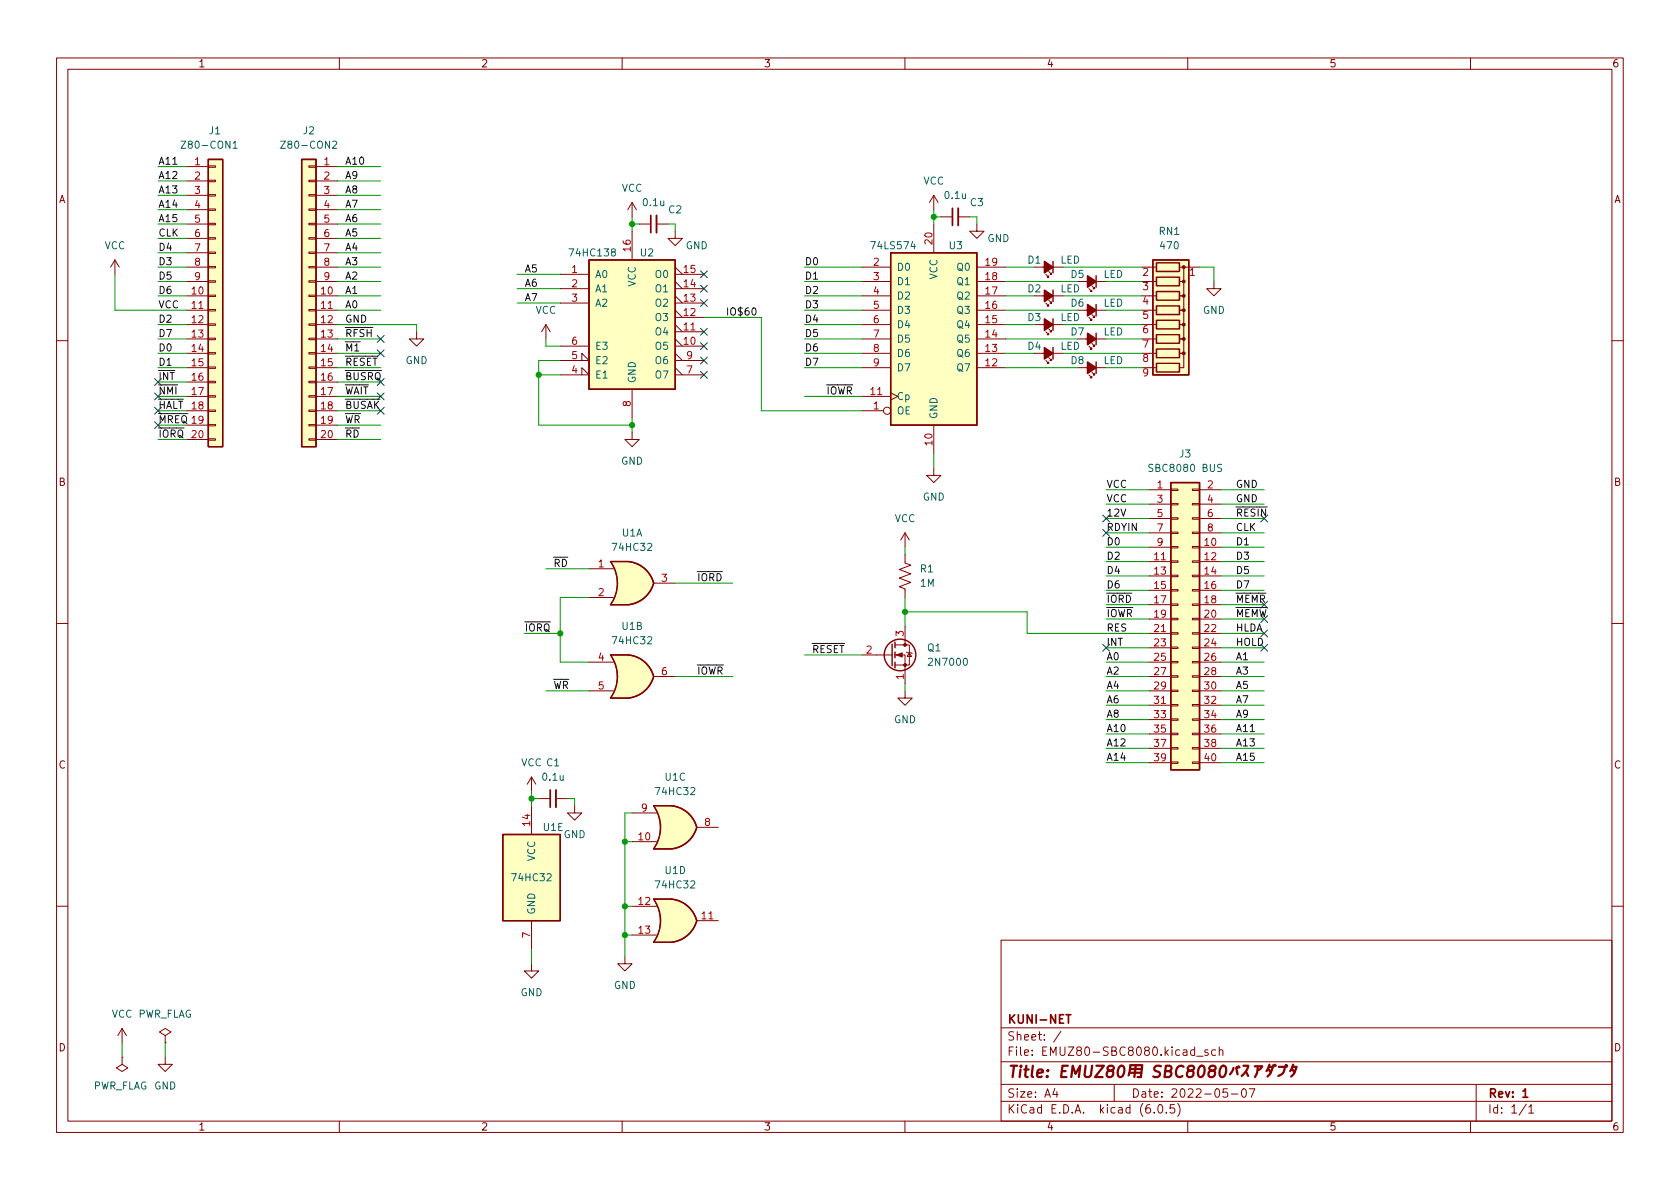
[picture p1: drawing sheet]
<svg xmlns="http://www.w3.org/2000/svg" width="297mm" height="210mm" viewBox="0 0 297 210" stroke-linecap="round" stroke-linejoin="round" font-family="sans-serif">
<g fill="none" stroke="#840000" stroke-width=".18">
<path d="M10 10.2h277v190.1h-277zM12 12.2h273v186.1h-273zM60 10.2v2M110 10.2v2M160 10.2v2M210 10.2v2M260 10.2v2M33 39.6h3.8M33 29.5h3.8M33 32h3.8M33 34.5h3.8M33 37.1h3.8"/>
<path d="M36.8 39.5h1.3v.2h-1.3zM36.8 37h1.3v.2h-1.3zM36.8 34.4h1.3v.3h-1.3zM36.8 31.9h1.3v.2h-1.3zM36.8 29.3h1.3v.3h-1.3zM54.6 39.5h1.3v.2h-1.3zM54.6 37h1.3v.2h-1.3zM54.6 34.4h1.3v.3h-1.3zM54.6 31.9h1.3v.2h-1.3zM54.6 29.3h1.3v.3h-1.3zM55.9 39.6h3.8M55.9 29.5h3.8"/>
<path d="M55.9 32h3.8M55.9 34.5h3.8M55.9 37.1h3.8M111.8 35.8l-.8 1.3M111.8 35.8v2.5M111.8 35.8l.7 1.3M113 39.6h2.1M116.1 39.6h2M165.1 34.5v2.6M165.1 39.6v5.1M165.1 34.5l-.8 1.3M165.1 34.5l.8 1.3"/>
<path d="M166.4 38.3h2M169.4 38.3h2M172.7 39.6v1.3h1.3l-1.3 1.3-1.3-1.3h1.3M20.3 46l-.7 1.2M20.3 46v2.5M20.3 46l.8 1.2M33 54.9h3.8M33 59.9h3.8M33 57.4h3.8M33 52.3h3.8M33 49.8h3.8M33 47.2h3.8"/>
<path d="M33 42.2h3.8M33 44.7h3.8M36.8 59.8h1.3v.3h-1.3zM36.8 57.3h1.3v.2h-1.3zM36.8 54.7h1.3v.3h-1.3zM36.8 52.2h1.3v.2h-1.3zM36.8 49.7h1.3v.2h-1.3zM36.8 47.1h1.3v.3h-1.3zM36.8 44.6h1.3v.2h-1.3zM36.8 42h1.3v.3h-1.3zM54.6 59.8h1.3v.3h-1.3zM54.6 57.3h1.3v.2h-1.3z"/>
<path d="M54.6 54.7h1.3v.3h-1.3zM54.6 52.2h1.3v.2h-1.3zM54.6 49.7h1.3v.2h-1.3zM54.6 47.1h1.3v.3h-1.3zM54.6 44.6h1.3v.2h-1.3zM54.6 42h1.3v.3h-1.3zM55.9 54.9h3.8M55.9 59.9h3.8M55.9 57.4h3.8M55.9 52.3h3.8M55.9 49.8h3.8M55.9 47.2h3.8"/>
<path d="M55.9 42.2h3.8M55.9 44.7h3.8M73.7 58.7v1.2h1.2l-1.2 1.3-1.3-1.3h1.3M96.5 57.4l-.7 1.3M96.5 57.4v2.5M96.5 57.4l.8 1.3M99.1 48.5h5M99.1 53.6h5M99.1 51h5M111.8 40.9v5.1M119.4 40.9v1.3h1.2l-1.2 1.2-1.3-1.2h1.3M119.4 48.5h5.1"/>
<path d="M119.4 59.9l1.2 1.3M119.4 58.7h5.1M119.4 57.4l1.2 1.3M119.4 56.1h5.1M119.4 54.9l1.2 1.2M119.4 53.6h5.1M119.4 52.3l1.2 1.3M119.4 51h5.1M119.4 49.8l1.2 1.2M119.4 47.2l1.2 1.3M152.4 54.9h5.1M152.4 59.9h5.1"/>
<path d="M152.4 57.4h5.1M152.4 52.3h5.1M152.4 49.8h5.1M152.4 47.2h5.1M172.7 54.9h5.1M172.7 59.9h5.1M172.7 57.4h5.1M172.7 52.3h5.1M172.7 49.8h5.1M172.7 47.2h5.1M182.9 57.4h5.1M182.9 52.3h5.1"/>
<path d="M182.9 47.2h5.1M184.9 48.5l.5 .5h-.2h.2v-.2M184.9 53.6l.5 .5h-.2h.2v-.3M184.9 58.7l.5 .5h-.2h.2v-.3M185.4 48l.5 .5h-.2h.2v-.2M185.4 53.1l.5 .5h-.2h.2v-.3M185.4 58.2l.5 .5h-.2h.2v-.3M190.5 54.9h5.1M190.5 59.9h5.1M190.5 49.8h5.1M192.5 56.1l.5 .5h-.2h.2v-.2M192.5 51l.5 .6h-.2h.2v-.3"/>
<path d="M193 55.6l.5 .5h-.2h.2v-.2M193 50.5l.5 .5h-.2h.2v-.2M203.2 54.9h1.3M203.2 59.9h1.3M203.2 57.4h1.3M203.2 52.3h1.3M203.2 49.8h1.3M203.2 47.2h1.3M208.5 47.2h.8v2.6h-.8h.8v2.5h-.8h.8v2.6h-.8h.8v2.5h-.8h.8v2.5h-.8h.8v2.6h-.8h.8v2.5h-.8M209.5 47.2h2.6M214.6 49.8v1.2h1.3l-1.3 1.3-1.2-1.3h1.2M10 60.2h2"/>
<path d="M33 65h3.8M33 72.6h3.8M33 70.1h3.8M33 62.5h3.8M33 67.6h3.8M33 75.2h3.8M33 77.7h3.8M36.8 77.6h1.3v.2h-1.3zM36.8 75.1h1.3v.2h-1.3zM36.8 72.5h1.3v.3h-1.3zM36.8 70h1.3v.2h-1.3zM36.8 67.4h1.3v.3h-1.3z"/>
<path d="M36.8 64.9h1.3v.2h-1.3zM36.8 62.4h1.3v.2h-1.3zM54.6 77.6h1.3v.2h-1.3zM54.6 75.1h1.3v.2h-1.3zM54.6 72.5h1.3v.3h-1.3zM54.6 70h1.3v.2h-1.3zM54.6 67.4h1.3v.3h-1.3zM54.6 64.9h1.3v.2h-1.3zM54.6 62.4h1.3v.2h-1.3zM55.9 65h3.8M55.9 72.6h3.8M55.9 70.1h3.8"/>
<path d="M55.9 62.5h3.8M55.9 67.6h3.8M55.9 75.2h3.8M55.9 77.7h3.8M99.1 66.3h5l-1.2-1.3v1.3M99.1 63.7h5l-1.2-1.2v1.2M99.1 61.2h5M111.8 76.4v1.3h1.2l-1.2 1.3-1.3-1.3h1.3M111.8 68.8v5.1M119.4 61.2h5.1M119.4 66.3h5.1M119.4 63.7h5.1"/>
<path d="M119.4 65l1.2 1.3M119.4 62.5l1.2 1.2M152.4 65h5.1M152.4 72.6h3.8M152.4 70.1h5.1M152.4 62.5h5.1M157.5 69.5l1.2 .6-1.2 .6M165.1 75.2v5.1M172.7 65h5.1M172.7 62.5h5.1M182.9 62.5h5.1M184.9 63.7l.5 .6h-.2h.2v-.3"/>
<path d="M185.4 63.2l.5 .5h-.2h.2v-.2M190.5 65h5.1M192.5 66.3l.5 .5h-.2h.2v-.3M192.5 61.2l.5 .5h-.2h.2v-.2M193 65.8l.5 .5h-.2h.2v-.3M193 60.7l.5 .5h-.2h.2v-.2M203.2 65h1.3M203.2 62.5h1.3M285 60.2h2M111.1 99.3h-3.2a6.6 6.6 0 0 1 0 7.6h3.2M160 98v1.6l1 .3-2 .8 2 .8-2 .7 2 .8-2 .8 1 .3v1.6M160 94.2v2.6"/>
<path d="M160 94.2l-.7 1.3M160 94.2l.8 1.3M165.1 82.8v1.3h1.3l-1.3 1.2-1.3-1.2h1.3M203.2 86.6h3.8M203.2 96.8h3.8M203.2 99.3h3.8M203.2 89.1h3.8M203.2 91.7h3.8M203.2 94.2h3.8M207 99.2h1.3v.2h-1.3zM207 96.6h1.3v.3h-1.3zM207 94.1h1.3v.3h-1.3z"/>
<path d="M207 91.6h1.3v.2h-1.3zM207 89h1.3v.3h-1.3zM207 86.5h1.3v.2h-1.3zM210.8 99.2h1.3v.2h-1.3zM210.8 96.6h1.3v.3h-1.3zM210.8 94.1h1.3v.3h-1.3zM210.8 91.6h1.3v.2h-1.3zM210.8 89h1.3v.3h-1.3zM210.8 86.5h1.3v.2h-1.3zM212.1 86.6h3.8M212.1 96.8h3.8M212.1 99.3h3.8"/>
<path d="M212.1 89.1h3.8M212.1 91.7h3.8M212.1 94.2h3.8M10 110.2h2M104.1 117.1h4.4M104.1 100.6h4.4M104.1 105.7h4.4M111.1 115.8h-3.2a6.6 6.6 0 0 1 0 7.6h3.2M115.6 119.6h3.8M115.6 103.1h3.8M152.4 115.8h5.3M158.2 115.8h1.8v5.1"/>
<path d="M158.2 114h2.6v3.6h-2.6M160 110.7v3.3M160.3 115.3l.1 .1h.8l.1 .2M160.8 115.4l.4 .7h-.8zM203.2 101.8h3.8M203.2 104.4h3.8M203.2 106.9h3.8M203.2 109.5h3.8M203.2 112h3.8M203.2 114.5h3.8M203.2 117.1h3.8M203.2 119.6h3.8"/>
<path d="M207 119.5h1.3v.3h-1.3zM207 117h1.3v.2h-1.3zM207 114.4h1.3v.3h-1.3zM207 111.9h1.3v.2h-1.3zM207 109.3h1.3v.3h-1.3zM207 106.8h1.3v.3h-1.3zM207 104.3h1.3v.2h-1.3zM207 101.7h1.3v.3h-1.3zM210.8 119.5h1.3v.3h-1.3zM210.8 117h1.3v.2h-1.3zM210.8 114.4h1.3v.3h-1.3zM210.8 111.9h1.3v.2h-1.3z"/>
<path d="M210.8 109.3h1.3v.3h-1.3zM210.8 106.8h1.3v.3h-1.3zM210.8 104.3h1.3v.2h-1.3zM210.8 101.7h1.3v.3h-1.3zM212.1 101.8h3.8M212.1 104.4h3.8M212.1 106.9h3.8M212.1 109.5h3.8M212.1 112h3.8M212.1 114.5h3.8M212.1 117.1h3.8M212.1 119.6h3.8"/>
<path d="M285 110.2h2M94 137.4l-.8 1.3M94 137.4v2.5M94 137.4l.7 1.3M104.1 122.2h4.4M160 122.2v1.2h1.3l-1.3 1.3-1.3-1.3h1.3M203.2 122.2h3.8M203.2 124.7h3.8M203.2 127.2h3.8M203.2 129.8h3.8M203.2 132.3h3.8M203.2 134.9h3.8"/>
<path d="M207 134.7h1.3v.3h-1.3zM207 132.2h1.3v.3h-1.3zM207 129.7h1.3v.2h-1.3zM207 127.1h1.3v.3h-1.3zM207 124.6h1.3v.2h-1.3zM207 122h1.3v.3h-1.3zM210.8 134.7h1.3v.3h-1.3zM210.8 132.2h1.3v.3h-1.3zM210.8 129.7h1.3v.2h-1.3zM210.8 127.1h1.3v.3h-1.3zM210.8 124.6h1.3v.2h-1.3zM210.8 122h1.3v.3h-1.3z"/>
<path d="M212.1 122.2h3.8M212.1 124.7h3.8M212.1 127.2h3.8M212.1 129.8h3.8M212.1 132.3h3.8M212.1 134.9h3.8M94 142.5v5.1M95.2 141.2h2.1M98.3 141.2h2M101.6 142.5v1.3h1.3l-1.3 1.2-1.3-1.2h1.3M111.8 148.8h4.3M111.8 143.8h4.3"/>
<path d="M118.7 142.5h-3.1a6.6 6.6 0 0 1 0 7.6h3.1M118.7 159h-3.1a6.6 6.6 0 0 1 0 7.6h3.1M123.2 146.3h3.8M10 160.2h2M94 170.4v1.3h1.2l-1.2 1.3-1.3-1.3h1.3M94 162.8v5.1M110.5 169.2v1.2h1.3l-1.3 1.3-1.3-1.3h1.3M111.8 160.3h4.3M111.8 165.3h4.3M123.2 162.8h3.8M177 166.3h108v32h-108zM285 160.2h2"/>
<path d="M21.6 186.9v1.3l1 .6-1 .7-1-.7 1-.6M21.6 186.9h.1M21.6 181.9l-.8 1.2M21.6 181.9v2.5M21.6 181.9l.8 1.2M29.2 183.1l1-.6-1-.6-1 .6 1 .6v1.3M29.2 184.4h.1M29.2 186.9v1.3h1.3l-1.3 1.3-1.3-1.3h1.3M60 198.3v2M110 198.3v2M160 198.3v2M177 194.8h108"/>
<path d="M177 191.8h108M177 187.8h108M177 181.8h108M186.5 192.5l-.4 1h1M186.9 193v1M187.6 182.4l-1.3 1.9M197 191.8v3M204.1 196.7v.1M204.9 195.4l.2-.1a.81 .81 0 0 1 .6 .7 .81 .81 0 0 1-.3 .8h-.2a.81 .81 0 0 1-.6-.6 .81 .81 0 0 1 .3-.8zM206.2 196.7v.1M207.6 195.3h-.7v.7l.2-.1 .5 .1 .1 .2-.1 .5-.2 .1-.5-.1M208.2 195.1a1.72 1.72 0 0 1 0 2.3"/>
<path d="M210 198.3v2M211.2 185.7l-.4-.1-.3 .3v.4l.1 .3h.6M211.2 185.1v1.5M211.6 186.8h1.1M213.6 185.7l-.4-.1-.2 .2 .1 .3 .5 .1v.4h-.6M214.9 185.7l-.4-.1-.3 .3v.4l.2 .3h.5M215.6 185.8l.2-.2 .3 .1 .1 .9M215.6 185.1v1.5M217 192.5h-.7l-.1 .7 .2-.1 .5 .1 .2 .2-.1 .5-.2 .1-.6-.1M217.7 193.5h1.2M219.7 192.6l.2-.1a.81 .81 0 0 1 .5 .7 .81 .81 0 0 1-.3 .8h-.1a.81 .81 0 0 1-.6-.6 .81 .81 0 0 1 .3-.8zM220.9 192.5h1l-.7 1.5"/>
<path d="M260 198.3v2M261 191.8v6.5M269.9 195.3l-1.3 1.9M270.3 195.8l.4-.5v1.5M270.3 196.8h.9"/>
<circle cx="156.8" cy="72.6" r=".63"/>
</g>
<path d="M115.1 38.1v3M168.4 36.8v3.1M97.3 139.7v3M188.5 179.4h.8M188.9 179.4v1.5M269.3 193l.4-.5v1.5M269.3 194h.8" fill="none" stroke="#840000" stroke-width=".3"/>
<g fill="none" stroke="#840000" stroke-width=".4">
<path d="M178.7 188.5h1.2M179.3 188.5l-.3 2M180.4 189.1l-.1 1.4M180.5 188.5l-.1 .1 .1 .1 .1-.1-.1-.1v.2M181.1 189.1h.8M181.5 188.5l-.2 1.7v.2l.4 .1M182.6 188.5l-.2 1.7 .3 .3M183.4 189.8l1-.2-.1-.4-.5-.1-.3 .3-.1 1 .2 .1 .6-.1M185.2 190.3v.1l-.1 .1-.1-.1 .2-.1-.1 .2M185.3 189.2l.1 .1-.1 .1-.1-.1 .1-.1v.2M187.7 189.4h.7M188.8 188.5h-.9l-.3 2h1"/>
<path d="M189.4 190.5l.3-2 .5 1.4 .8-1.4-.2 2M192 188.5l-.2 1.6 .1 .3a.66 .66 0 0 0 1-.3l.2-1.6M193.9 188.5h1.3l-1.6 2h1.3M196.1 189.3l-.2-.2a.44 .44 0 0 1 .3-.6l.6 .1 .1 .3a.66 .66 0 0 1-.8 .4 .65 .65 0 0 0-.3 1.1 .65 .65 0 0 0 .9-.1 .65 .65 0 0 0 0-.9l-.2-.1M197.9 188.7a.46 .46 0 0 1 .5-.2 .46 .46 0 0 1 .4 .3 1.15 1.15 0 0 1-.8 1.7l-.2-.1a1.54 1.54 0 0 1 .1-1.7zM199.5 190.2l.4-1.8h2.1l-.3 2.1h-.6M199.7 189.7h2.1M199.8 189h2.1M200.8 188.4l-.2 2.1M205.3 188.6a.85 .85 0 0 0-1.1 .1 .45 .45 0 0 0 .2 .7l.4 .1a.49 .49 0 0 1 .3 .5 .49 .49 0 0 1-.4 .5l-.8-.1M206 189.4l.9-.1a.46 .46 0 0 0 .2-.4 .46 .46 0 0 0-.3-.4h-.7l-.2 2h.8a.53 .53 0 0 0 .4-.5 .53 .53 0 0 0-.4-.6M209.3 188.7a.88 .88 0 0 0-1.1-.1 .88 .88 0 0 0-.3 1 .69 .69 0 0 0 .3 .8 .69 .69 0 0 0 .9-.1"/>
<path d="M210.3 189.3l-.2-.2-.1-.3a.64 .64 0 0 1 1.1-.1 .44 .44 0 0 1-.4 .6 .66 .66 0 0 0-.7 .3 .66 .66 0 0 0 0 .8 .65 .65 0 0 0 .9-.1 .65 .65 0 0 0 0-.9l-.2-.1M212.1 188.7a.46 .46 0 0 1 .5-.2 .46 .46 0 0 1 .4 .3 1.15 1.15 0 0 1-.8 1.7l-.2-.1a1.54 1.54 0 0 1 .1-1.7zM214.1 189.3l-.2-.2a.44 .44 0 0 1 .3-.6h.4l.3 .2a.44 .44 0 0 1-.4 .6 .66 .66 0 0 0-.7 .3 .66 .66 0 0 0 0 .8 .65 .65 0 0 0 .9-.1 .65 .65 0 0 0 0-.9l-.2-.1M215.9 188.7a.46 .46 0 0 1 .5-.2 .46 .46 0 0 1 .4 .3 1.15 1.15 0 0 1-.8 1.7l-.2-.1a1.54 1.54 0 0 1 .1-1.7zM218.1 188.8l-.2 .5-.4 .7M218.6 188.8l.2 1.2M218.7 188.7l.2 .1M219 188.6l.2 .1M219.9 188.5h.8l-.4 .9-.8 .9M220.3 189.5l.4 .8M221.8 188.6h1.4l-.7 .6M222.4 188.8a2.54 2.54 0 0 1-.5 1.7"/>
<path d="M224.3 189l.4 .6M224.4 188.7h.7l-.2 .3a1.99 1.99 0 0 1-.8 1.4M224.5 188.3l-.6 1.1M225.1 188.4l.2 .2M225.4 188.3l.2 .2M226.1 188.7h1.1a1.49 1.49 0 0 1-1.2 1.6M227.3 188.5l.2-.1 .1 .2-.2 .1zM228.5 189l.4 .6M228.6 188.7h.7l-.2 .3a1.99 1.99 0 0 1-.8 1.4M228.6 188.3l-.5 1.1"/>
</g>
<g fill="none" stroke="#840000" stroke-width=".25">
<path d="M36.8 28.2h2.6v50.8h-2.6zM53.3 28.2h2.6v50.8h-2.6zM104.1 46h15.3v22.8h-15.3zM157.5 44.7h15.2v30.5h-15.2zM186.2 46.2v2.1M186.2 51.3v2M186.2 56.4v2M193.8 48.8v2M193.8 53.8v2.1M193.8 58.9v2.1M203.8 46h6.4v20.3h-6.4zM204.5 46.5h4v1.5h-4z"/>
<path d="M204.5 49h4v1.5h-4zM204.5 51.6h4v1.5h-4zM204.5 54.1h4v1.5h-4zM204.5 56.6h4v1.6h-4zM204.5 59.2h4v1.5h-4zM186.2 61.5v2M193.8 64v2M204.5 61.7h4v1.5h-4zM204.5 64.3h4v1.5h-4zM111.1 99.3h-3.1a6.6 6.6 0 0 1 0 7.6h3.1M111.2 99.3a5.1 5.1 0 0 1 4.4 3.8 5.2 5.2 0 0 1-4.5 3.8M207 85.3h5.1v50.8h-5.1z"/>
<path d="M111.1 115.8h-3.1a6.6 6.6 0 0 1 0 7.6h3.1M111.2 115.8a5.1 5.1 0 0 1 4.4 3.8 5.2 5.2 0 0 1-4.5 3.8M157.7 113.9v3.8M158.2 113.5v1M158.2 115.3v1M158.2 117.1v1M88.9 147.6h10.2v15.2h-10.2zM118.7 142.5h-3.1a6.6 6.6 0 0 1 0 7.6h3.1M118.7 159h-3.1a6.6 6.6 0 0 1 0 7.6h3.1M118.8 142.5a5.1 5.1 0 0 1 4.4 3.8 5.2 5.2 0 0 1-4.4 3.8M118.8 159a5.1 5.1 0 0 1 4.4 3.8 5.2 5.2 0 0 1-4.4 3.8"/>
<circle cx="159.1" cy="115.8" r="2.79"/>
</g>
<g fill="#840000" stroke="#840000" stroke-width=".25">
<path d="M192.3 53.8l1.5 1.1-1.5 1z"/>
<path d="M192.3 64l1.5 1-1.5 1z"/>
<path d="M184.7 46.2l1.5 1-1.5 1.1z"/>
<path d="M184.7 51.3l1.5 1-1.5 1z"/>
<path d="M184.7 61.5l1.5 1-1.5 1z"/>
<path d="M192.3 58.9l1.5 1-1.5 1.1z"/>
<path d="M184.7 56.4l1.5 1-1.5 1z"/>
<path d="M192.3 48.8l1.5 1-1.5 1z"/>
</g>
<g fill="#ffffc2" stroke="#ffffc2" stroke-width=".18">
<path d="M118.2 144.9l5 1.4a5.2 5.2 0 0 1-4.4 3.8z"/>
<path d="M115.6 150.1h3.1z"/>
<path d="M115.6 142.5h3.1z"/>
<path d="M115.6 142.5h3.1v7.6h-3.1a6.7 6.7 0 0 0 0-7.6z"/>
<path d="M118.8 142.5a5.1 5.1 0 0 1 4.4 3.8l-5 1.3z"/>
<path d="M207 85.3h5.1v50.8h-5.1z"/>
<path d="M110.6 118.3l5 1.3a5.2 5.2 0 0 1-4.5 3.8z"/>
<path d="M107.9 123.4h3.2z"/>
<path d="M107.9 115.8h3.2z"/>
<path d="M107.9 115.8h3.2v7.6h-3.2a6.7 6.7 0 0 0 0-7.6z"/>
<path d="M111.2 115.8a5.1 5.1 0 0 1 4.4 3.8l-5 1.3z"/>
<path d="M110.6 101.8l5 1.3a5.2 5.2 0 0 1-4.5 3.8z"/>
<path d="M107.9 106.9h3.2z"/>
<path d="M107.9 99.3h3.2z"/>
<path d="M107.9 99.3h3.2v7.6h-3.2a6.7 6.7 0 0 0 0-7.6z"/>
<path d="M111.2 99.3a5.1 5.1 0 0 1 4.4 3.8l-5 1.3z"/>
<path d="M104.1 46h15.3v22.8h-15.3z"/>
<path d="M157.5 44.7h15.2v30.5h-15.2z"/>
<path d="M118.2 161.5l5 1.3a5.2 5.2 0 0 1-4.4 3.8z"/>
<path d="M115.6 166.6h3.1z"/>
<path d="M115.6 159h3.1z"/>
<path d="M115.6 159h3.1v7.6h-3.1a6.7 6.7 0 0 0 0-7.6z"/>
<path d="M118.8 159a5.1 5.1 0 0 1 4.4 3.8l-5 1.3z"/>
<path d="M203.8 46h6.4v20.3h-6.4z"/>
<path d="M88.9 147.6h10.2v15.2h-10.2z"/>
<path d="M36.8 28.2h2.6v50.8h-2.6z"/>
<path d="M53.3 28.2h2.6v50.8h-2.6z"/>
</g>
<path d="M116.1 38.1v3M169.4 36.8v3.1M98.3 139.7v3" fill="none" stroke="#840000" stroke-width=".33"/>
<path d="M32 25h.9l-.9 1.2h.9M41.2 25.3l.4-.3v1.2M41.2 26.2h.7M49.6 25h.9l-.9 1.2h.9M58.8 25.1l.5-.1 .2 .3-.7 .9h.7M216 82.2l-.5-.1-.2 .1v.4l.6 .2 .1 .3-.3 .3-.4-.1" fill="none" stroke="#006464" stroke-width=".18"/>
<g fill="#840000" stroke="#840000" stroke-width=".18">
<path d="M158.5 115.8l1-.4v.8z"/>
<circle cx="209.3" cy="47.2" r=".25"/>
<circle cx="209.3" cy="49.8" r=".25"/>
<circle cx="209.3" cy="52.3" r=".25"/>
<circle cx="209.3" cy="54.9" r=".25"/>
<circle cx="209.3" cy="57.4" r=".25"/>
<circle cx="209.3" cy="59.9" r=".25"/>
<circle cx="209.3" cy="62.5" r=".25"/>
<circle cx="160" cy="117.6" r=".25"/>
<circle cx="160" cy="114" r=".25"/>
</g>
<path d="M133.1 54.5l.1-.1a.68 .68 0 0 1 .5 .7 .68 .68 0 0 1-.5 .6 .84 .84 0 0 1-.1-1.2z" fill="none" stroke="#0f0f0f" stroke-width=".18"/>
<g fill="none" stroke="#009600" stroke-width=".18">
<path d="M27.9 39.6h5.1M27.9 37.1h5.1M27.9 29.5h5.1M27.9 34.5h5.1M27.9 32h5.1M59.7 39.6h7.6M59.7 37.1h7.6M59.7 29.5h7.6M59.7 34.5h7.6M59.7 32h7.6M111.8 38.3v2.6M111.8 39.6h1.2"/>
<path d="M118.1 39.6h1.3v1.3M165.1 37.1v2.5M165.1 38.3h1.3M171.4 38.3h1.3v1.3M20.3 48.5v6.4h12.7M27.9 47.2h5.1M27.9 49.8h5.1M27.9 52.3h5.1M27.9 57.4h5.1M27.9 59.9h5.1M27.9 42.2h5.1M27.9 44.7h5.1"/>
<path d="M59.7 47.2h7.6M59.7 49.8h7.6M59.7 52.3h7.6M59.7 57.4h14v1.3M59.7 54.9h7.6M59.7 59.9h7.6M59.7 42.2h7.6M59.7 44.7h7.6M91.4 51h7.7M91.4 48.5h7.7M91.4 53.6h7.7M96.5 59.9v1.3h2.6"/>
<path d="M124.5 56.1h10.1v16.5h17.8M142.2 47.2h10.2M142.2 49.8h10.2M142.2 52.3h10.2M142.2 57.4h10.2M142.2 54.9h10.2M142.2 59.9h10.2M177.8 47.2h5.1M177.8 49.8h12.7M177.8 52.3h5.1M177.8 57.4h5.1M177.8 54.9h12.7"/>
<path d="M177.8 59.9h12.7M188 47.2h13.9M188 52.3h13.9M188 57.4h13.9M195.6 49.8h6.3M195.6 54.9h6.3M195.6 59.9h6.3M212.1 47.2h2.5v2.6M27.9 62.5h5.1M27.9 72.6h5.1M27.9 65h5.1M27.9 70.1h5.1"/>
<path d="M27.9 75.2h5.1M27.9 67.6h5.1M27.9 77.7h5.1M59.7 62.5h7.6M59.7 72.6h7.6M59.7 65h7.6M59.7 70.1h7.6M59.7 75.2h7.6M59.7 67.6h7.6M59.7 77.7h7.6M95.2 66.3h3.9M99.1 63.7h-3.9v11.5h16.6"/>
<path d="M111.8 73.9v2.5M142.2 62.5h10.2M142.2 65h10.2M142.2 70.1h10.2M177.8 62.5h5.1M177.8 65h12.7M188 62.5h13.9M195.6 65h6.3M160 96.8v1.2M165.1 80.3v2.5M195.6 99.3h7.6M195.6 96.8h7.6"/>
<path d="M195.6 94.2h7.6M195.6 86.6h7.6M195.6 89.1h7.6M195.6 91.7h7.6M215.9 99.3h7.6M215.9 96.8h7.6M215.9 94.2h7.6M215.9 86.6h7.6M215.9 89.1h7.6M215.9 91.7h7.6M92.7 112h6.4M96.5 100.6h7.6"/>
<path d="M104.1 105.7h-5v11.4h5M119.4 119.6h10.1M119.4 103.1h10.1M142.2 115.8h10.2M160 108.2h21.6v3.8h21.6M160 105.7v5M195.6 104.4h7.6M195.6 109.5h7.6M195.6 114.5h7.6M195.6 119.6h7.6M195.6 117.1h7.6M195.6 106.9h7.6"/>
<path d="M195.6 101.8h7.6M215.9 104.4h7.6M215.9 109.5h7.6M215.9 114.5h7.6M215.9 119.6h7.6M215.9 112h7.6M215.9 117.1h7.6M215.9 106.9h7.6M215.9 101.8h7.6M94 139.9v2.6M96.5 122.2h7.6M160 120.9v1.3"/>
<path d="M195.6 132.3h7.6M195.6 122.2h7.6M195.6 127.2h7.6M195.6 129.8h7.6M195.6 124.7h7.6M195.6 134.9h7.6M215.9 132.3h7.6M215.9 122.2h7.6M215.9 127.2h7.6M215.9 129.8h7.6M215.9 124.7h7.6M215.9 134.9h7.6"/>
<path d="M94 141.2h1.2M100.3 141.2h1.3v1.3M110.5 148.8h1.3M111.8 143.8h-1.3v25.4M94 167.9v2.5M110.5 160.3h1.3M110.5 165.3h1.3M21.6 184.4v2.5M29.2 184.4v2.5"/>
</g>
<g fill="none" stroke="#000084" stroke-width=".18">
<path d="M123.9 58.1l1.2 1.2M123.9 50.4l1.2 1.3M123.9 53l1.2 1.2M123.9 47.9l1.2 1.2M125.1 58.1l-1.2 1.2M125.1 50.4l-1.2 1.3M125.1 53l-1.2 1.2M125.1 47.9l-1.2 1.2M27.3 66.9l1.2 1.3M27.3 69.5l1.2 1.2M27.3 74.6l1.2 1.2M27.3 72l1.2 1.2"/>
<path d="M28.5 66.9l-1.2 1.3M28.5 69.5l-1.2 1.2M28.5 74.6l-1.2 1.2M28.5 72l-1.2 1.2M66.7 61.9l1.2 1.2M67.9 61.9l-1.2 1.2M123.9 60.6l1.2 1.2M123.9 63.1l1.2 1.3M123.9 65.7l1.2 1.2M125.1 60.6l-1.2 1.2M125.1 63.1l-1.2 1.3M125.1 65.7l-1.2 1.2"/>
<path d="M195 93.6l1.2 1.2M195 91.1l1.2 1.2M196.2 93.6l-1.2 1.2M196.2 91.1l-1.2 1.2M195 113.9l1.2 1.3M196.2 113.9l-1.2 1.3M222.9 113.9l1.2 1.3M222.9 111.4l1.2 1.2M224.1 113.9l-1.2 1.3M224.1 111.4l-1.2 1.2"/>
</g>
<g fill="#009600" stroke="#009600" stroke-width=".18">
<circle cx="94" cy="141.2" r=".46"/>
<circle cx="110.5" cy="160.3" r=".46"/>
<circle cx="110.5" cy="165.3" r=".46"/>
<circle cx="110.5" cy="148.8" r=".46"/>
<circle cx="165.1" cy="38.3" r=".46"/>
<circle cx="160" cy="108.2" r=".46"/>
<circle cx="111.8" cy="75.2" r=".46"/>
<circle cx="95.2" cy="66.3" r=".46"/>
<circle cx="111.8" cy="39.6" r=".46"/>
</g>
<g font-size="2.1" fill="#840000">
<text x="178" y="184">Sheet: /</text>
<text x="178" y="181">KUNI-NET</text>
<text x="178" y="186.7">File: EMUZ80-SBC8080.kicad_sch</text>
<text x="178" y="196.9">KiCad E.D.A. kicad (6.0.5)</text>
<text x="178" y="194.1">Size: A4</text>
<text x="200" y="194.1">Date: 2022-05-07</text>
<text x="263" y="194.1">Rev: 1</text>
<text x="263" y="196.9">Id: 1/1</text>
</g>
<g font-size="1.8" fill="#840000">
<text x="35" y="11.9">1</text>
<text x="85" y="11.9">2</text>
<text x="135" y="11.9">3</text>
<text x="185" y="11.9">4</text>
<text x="235" y="11.9">5</text>
<text x="285" y="11.9">6</text>
<text x="10.3" y="35.9">A</text>
<text x="285.3" y="35.9">A</text>
<text x="10.3" y="85.9">B</text>
<text x="285.3" y="85.9">B</text>
<text x="10.3" y="135.9">C</text>
<text x="285.3" y="135.9">C</text>
<text x="10.3" y="185.9">D</text>
<text x="285.3" y="185.9">D</text>
<text x="35" y="199.9">1</text>
<text x="85" y="199.9">2</text>
<text x="135" y="199.9">3</text>
<text x="185" y="199.9">4</text>
<text x="235" y="199.9">5</text>
<text x="285" y="199.9">6</text>
</g>
<g font-size="1.8" fill="#006464">
<text x="37" y="23.7">J1</text>
<text x="53.6" y="23.7">J2</text>
<text x="32.7" y="26.3">Z80-CON1</text>
<text x="50.3" y="26.3">Z80-CON2</text>
<text x="109.9" y="33.9">VCC</text>
<text x="163.2" y="32.6">VCC</text>
<text x="167.1" y="35.2">0.1u</text>
<text x="113.8" y="36.4">0.1u</text>
<text x="118.2" y="37.7">C2</text>
<text x="171.6" y="36.4">C3</text>
<text x="205" y="41.5">RN1</text>
<text x="18.5" y="44.1">VCC</text>
<text x="101" y="45.3">74HC138</text>
<text x="113.2" y="45.3">U2</text>
<text x="121.2" y="44.1">GND</text>
<text x="154.3" y="44.1">74LS574</text>
<text x="158.5" y="47.9">D0</text>
<text x="167.9" y="44.1">U3</text>
<text x="169.3" y="47.9">Q0</text>
<text x="174.6" y="42.8">GND</text>
<text x="181.7" y="46.6">D1</text>
<text x="187.5" y="46.6">LED</text>
<text x="205.3" y="44.1">470</text>
<text x="105.2" y="49.1">A0</text>
<text x="105.2" y="51.7">A1</text>
<text x="112.4" y="50.7" transform="rotate(-90 112.4 50.7)">VCC</text>
<text x="116" y="51.7">O1</text>
<text x="116" y="49.1">O0</text>
<text x="158.5" y="50.4">D1</text>
<text x="158.5" y="53">D2</text>
<text x="165.7" y="49.4" transform="rotate(-90 165.7 49.4)">VCC</text>
<text x="169.3" y="53">Q2</text>
<text x="169.3" y="50.4">Q1</text>
<text x="181.7" y="51.7">D2</text>
<text x="187.5" y="51.7">LED</text>
<text x="189.4" y="49.1">D5</text>
<text x="195.1" y="49.1">LED</text>
<text x="94.7" y="55.5">VCC</text>
<text x="105.2" y="54.2">A2</text>
<text x="116" y="59.3">O4</text>
<text x="116" y="56.8">O3</text>
<text x="116" y="54.2">O2</text>
<text x="158.5" y="55.5">D3</text>
<text x="158.5" y="58">D4</text>
<text x="169.3" y="58">Q4</text>
<text x="169.3" y="55.5">Q3</text>
<text x="181.7" y="56.8">D3</text>
<text x="187.5" y="56.8">LED</text>
<text x="189.4" y="54.2">D6</text>
<text x="189.4" y="59.3">D7</text>
<text x="195.1" y="54.2">LED</text>
<text x="195.1" y="59.3">LED</text>
<text x="212.7" y="55.5">GND</text>
<text x="71.7" y="64.4">GND</text>
<text x="105.2" y="64.4">E2</text>
<text x="105.2" y="61.8">E3</text>
<text x="116" y="61.8">O5</text>
<text x="116" y="64.4">O6</text>
<text x="158.5" y="60.6">D5</text>
<text x="158.5" y="63.1">D6</text>
<text x="158.5" y="65.7">D7</text>
<text x="169.3" y="65.7">Q7</text>
<text x="169.3" y="63.1">Q6</text>
<text x="169.3" y="60.6">Q5</text>
<text x="181.7" y="61.8">D4</text>
<text x="187.5" y="61.8">LED</text>
<text x="189.4" y="64.4">D8</text>
<text x="195.1" y="64.4">LED</text>
<text x="105.2" y="66.9">E1</text>
<text x="112.4" y="67.8" transform="rotate(-90 112.4 67.8)">GND</text>
<text x="116" y="66.9">O7</text>
<text x="158.5" y="70.7">Cp</text>
<text x="158.5" y="73.3">OE</text>
<text x="165.7" y="74.2" transform="rotate(-90 165.7 74.2)">GND</text>
<text x="109.8" y="82.2">GND</text>
<text x="203.6" y="83.4">SBC8080 BUS</text>
<text x="208.6" y="80.9">J3</text>
<text x="163.1" y="88.5">GND</text>
<text x="110" y="94.9">U1A</text>
<text x="158.2" y="92.3">VCC</text>
<text x="108.5" y="97.4">74HC32</text>
<text x="162.7" y="101.2">R1</text>
<text x="162.7" y="103.8">1M</text>
<text x="108.5" y="113.9">74HC32</text>
<text x="110" y="111.4">U1B</text>
<text x="164" y="115.2">Q1</text>
<text x="164.5" y="117.7">2N7000</text>
<text x="158.1" y="127.9">GND</text>
<text x="92.1" y="135.5">VCC C1</text>
<text x="96" y="138">0.1u</text>
<text x="116.1" y="140.6">74HC32</text>
<text x="117.6" y="138">U1C</text>
<text x="96.1" y="146.9">U1E</text>
<text x="99.6" y="148.2">GND</text>
<text x="90.7" y="155.8">74HC32</text>
<text x="94.6" y="152.3" transform="rotate(-90 94.6 152.3)">VCC</text>
<text x="117.6" y="154.6">U1D</text>
<text x="94.6" y="161.8" transform="rotate(-90 94.6 161.8)">GND</text>
<text x="116.1" y="157.1">74HC32</text>
<text x="19.7" y="180">VCC PWR_FLAG</text>
<text x="92" y="176.1">GND</text>
<text x="108.5" y="174.9">GND</text>
<text x="16.3" y="192.7">PWR_FLAG GND</text>
</g>
<g font-size="1.8" fill="#0f0f0f">
<text x="27.9" y="29.1">A11</text>
<text x="61" y="29.1">A10</text>
<text x="27.9" y="34.2">A13</text>
<text x="27.9" y="31.6">A12</text>
<text x="61" y="31.6">A9</text>
<text x="61" y="34.2">A8</text>
<text x="27.9" y="39.3">A15</text>
<text x="27.9" y="41.8">CLK</text>
<text x="27.9" y="36.7">A14</text>
<text x="61" y="36.7">A7</text>
<text x="61" y="41.8">A5</text>
<text x="61" y="39.3">A6</text>
<text x="27.9" y="44.3">D4</text>
<text x="27.9" y="46.9">D3</text>
<text x="61" y="44.3">A4</text>
<text x="61" y="46.9">A3</text>
<text x="142.2" y="46.9">D0</text>
<text x="27.9" y="49.4">D5</text>
<text x="27.9" y="52">D6</text>
<text x="61" y="49.4">A2</text>
<text x="61" y="52">A1</text>
<text x="92.7" y="48.2">A5</text>
<text x="92.7" y="50.7">A6</text>
<text x="92.7" y="53.2">A7</text>
<text x="142.2" y="52">D2</text>
<text x="142.2" y="49.4">D1</text>
<text x="27.9" y="57">D2</text>
<text x="27.9" y="54.5">VCC</text>
<text x="27.9" y="59.6">D7</text>
<text x="61" y="54.5">A0</text>
<text x="61" y="57">GND</text>
<text x="128.3" y="55.8">IO$60</text>
<text x="142.2" y="54.5">D3</text>
<text x="142.2" y="57">D4</text>
<text x="142.2" y="59.6">D5</text>
<text x="27.9" y="62.1">D0</text>
<text x="27.9" y="64.7">D1</text>
<text x="61" y="62.1">~{M1}</text>
<text x="61" y="64.7">~{RESET}</text>
<text x="142.2" y="64.7">D7</text>
<text x="142.2" y="62.1">D6</text>
<text x="27.9" y="69.7">~{NMI} 17</text>
<text x="27.9" y="67.2">~{INT} 16</text>
<text x="146" y="69.7">~{IOWR} 11</text>
<text x="27.9" y="77.4">~{IORQ}20</text>
<text x="27.9" y="74.8">~{MREQ}</text>
<text x="27.9" y="72.3">~{HALT}18</text>
<text x="61" y="74.8">~{WR}</text>
<text x="61" y="77.4">~{RD}</text>
<text x="195.6" y="88.8">VCC</text>
<text x="195.6" y="86.3">VCC</text>
<text x="218.4" y="88.8">GND</text>
<text x="218.4" y="86.3">GND</text>
<text x="195.6" y="91.3">12V</text>
<text x="195.6" y="93.9">RDYIN</text>
<text x="218.4" y="93.9">CLK</text>
<text x="97.8" y="100.2">~{RD}</text>
<text x="195.6" y="96.4">D0</text>
<text x="195.6" y="101.5">D4</text>
<text x="195.6" y="99">D2</text>
<text x="218.4" y="96.4">D1</text>
<text x="218.4" y="101.5">D5</text>
<text x="218.4" y="99">D3</text>
<text x="123.2" y="102.8">~{IORD}</text>
<text x="195.6" y="104">D6</text>
<text x="195.6" y="106.6">~{IORD}</text>
<text x="218.4" y="104">D7</text>
<text x="195.6" y="109.1">~{IOWR}</text>
<text x="195.6" y="111.7">RES</text>
<text x="218.4" y="111.7">HLDA</text>
<text x="123.2" y="119.3">~{IOWR}</text>
<text x="143.5" y="115.5">~{RESET}</text>
<text x="195.6" y="116.7">A0</text>
<text x="195.6" y="114.2">INT</text>
<text x="195.6" y="119.3">A2</text>
<text x="218.4" y="114.2">HOLD</text>
<text x="218.4" y="116.7">A1</text>
<text x="218.4" y="119.3">A3</text>
<text x="97.8" y="121.8">~{WR}</text>
<text x="195.6" y="124.4">A6</text>
<text x="195.6" y="121.8">A4</text>
<text x="218.4" y="124.4">A7</text>
<text x="218.4" y="121.8">A5</text>
<text x="195.6" y="126.9">A8</text>
<text x="195.6" y="132">A12</text>
<text x="195.6" y="129.4">A10</text>
<text x="218.4" y="126.9">A9</text>
<text x="218.4" y="129.4">A11</text>
<text x="218.4" y="132">A13</text>
<text x="195.6" y="134.5">A14</text>
<text x="218.4" y="134.5">A15</text>
</g>
<g font-size="1.8" fill="#a90000">
<text x="34.4" y="29.2">1</text>
<text x="57.3" y="29.2">1</text>
<text x="34.4" y="31.7">2</text>
<text x="34.4" y="34.3">3</text>
<text x="57.3" y="31.7">2</text>
<text x="57.3" y="34.3">3</text>
<text x="34.4" y="36.8">4</text>
<text x="34.4" y="39.4">5</text>
<text x="34.4" y="41.9">6</text>
<text x="57.3" y="36.8">4</text>
<text x="57.3" y="39.4">5</text>
<text x="57.3" y="41.9">6</text>
<text x="34.4" y="44.4">7</text>
<text x="34.4" y="47">8</text>
<text x="57.3" y="44.4">7</text>
<text x="57.3" y="47">8</text>
<text x="111.5" y="44.4" transform="rotate(-90 111.5 44.4)">16</text>
<text x="154.4" y="47">2</text>
<text x="164.8" y="43.1" transform="rotate(-90 164.8 43.1)">20</text>
<text x="174.3" y="47">19</text>
<text x="33.9" y="52.1">10</text>
<text x="34.4" y="49.5">9</text>
<text x="56.8" y="52.1">10</text>
<text x="57.3" y="49.5">9</text>
<text x="101.1" y="48.3">1</text>
<text x="101.1" y="50.8">2</text>
<text x="101.1" y="53.3">3</text>
<text x="120.9" y="53.3">13</text>
<text x="120.9" y="50.8">14</text>
<text x="120.9" y="48.3">15</text>
<text x="154.4" y="49.5">3</text>
<text x="154.4" y="52.1">4</text>
<text x="174.3" y="52.1">17</text>
<text x="174.3" y="49.5">18</text>
<text x="202.1" y="48.8">2</text>
<text x="202.1" y="51.3">3</text>
<text x="202.1" y="53.8">4</text>
<text x="210.3" y="48.8">1</text>
<text x="33.9" y="54.6">11</text>
<text x="33.9" y="57.1">12</text>
<text x="33.9" y="59.7">13</text>
<text x="56.8" y="54.6">11</text>
<text x="56.8" y="57.1">12</text>
<text x="56.8" y="59.7">13</text>
<text x="120.9" y="58.4">11</text>
<text x="120.9" y="55.9">12</text>
<text x="154.4" y="54.6">5</text>
<text x="154.4" y="57.1">6</text>
<text x="154.4" y="59.7">7</text>
<text x="174.3" y="59.7">14</text>
<text x="174.3" y="57.1">15</text>
<text x="174.3" y="54.6">16</text>
<text x="202.1" y="56.4">5</text>
<text x="202.1" y="58.9">6</text>
<text x="33.9" y="62.2">14</text>
<text x="33.9" y="64.8">15</text>
<text x="56.8" y="62.2">14</text>
<text x="56.8" y="64.8">15</text>
<text x="101.1" y="63.5">5</text>
<text x="101.1" y="61">6</text>
<text x="120.9" y="61">10</text>
<text x="121.4" y="63.5">9</text>
<text x="154.4" y="62.2">8</text>
<text x="154.4" y="64.8">9</text>
<text x="174.3" y="64.8">12</text>
<text x="174.3" y="62.2">13</text>
<text x="202.1" y="61.5">7</text>
<text x="202.1" y="64">8</text>
<text x="56.8" y="67.3">16</text>
<text x="56.8" y="69.8">17</text>
<text x="101.1" y="66">4</text>
<text x="111.5" y="71.9" transform="rotate(-90 111.5 71.9)">8</text>
<text x="121.4" y="66">7</text>
<text x="202.1" y="66.5">9</text>
<text x="33.9" y="74.9">19</text>
<text x="56.8" y="72.4">18</text>
<text x="56.8" y="74.9">19</text>
<text x="56.8" y="77.5">20</text>
<text x="154.4" y="72.4">1</text>
<text x="164.8" y="78.7" transform="rotate(-90 164.8 78.7)">10</text>
<text x="204.6" y="86.4">1</text>
<text x="204.6" y="88.9">3</text>
<text x="213.5" y="86.4">2</text>
<text x="213.5" y="88.9">4</text>
<text x="204.6" y="91.4">5</text>
<text x="204.6" y="94">7</text>
<text x="213.5" y="91.4">6</text>
<text x="213.5" y="94">8</text>
<text x="105.8" y="100.3">1</text>
<text x="204.1" y="99.1">11</text>
<text x="204.1" y="101.6">13</text>
<text x="204.6" y="96.5">9</text>
<text x="213" y="96.5">10</text>
<text x="213" y="99.1">12</text>
<text x="213" y="101.6">14</text>
<text x="105.8" y="105.4">2</text>
<text x="117" y="102.9">3</text>
<text x="204.1" y="104.1">15</text>
<text x="204.1" y="106.7">17</text>
<text x="213" y="104.1">16</text>
<text x="213" y="106.7">18</text>
<text x="159.8" y="112.5" transform="rotate(-90 159.8 112.5)">3</text>
<text x="204.1" y="109.2">19</text>
<text x="204.1" y="111.8">21</text>
<text x="213" y="109.2">20</text>
<text x="213" y="111.8">22</text>
<text x="105.8" y="116.8">4</text>
<text x="117" y="119.4">6</text>
<text x="153.2" y="115.6">2</text>
<text x="204.1" y="114.3">23</text>
<text x="204.1" y="116.8">25</text>
<text x="204.1" y="119.4">27</text>
<text x="213" y="114.3">24</text>
<text x="213" y="116.8">26</text>
<text x="213" y="119.4">28</text>
<text x="105.8" y="121.9">5</text>
<text x="159.8" y="120.1" transform="rotate(-90 159.8 120.1)">1</text>
<text x="204.1" y="121.9">29</text>
<text x="204.1" y="124.5">31</text>
<text x="213" y="121.9">30</text>
<text x="213" y="124.5">32</text>
<text x="204.1" y="127">33</text>
<text x="204.1" y="129.5">35</text>
<text x="213" y="127">34</text>
<text x="213" y="129.5">36</text>
<text x="204.1" y="132.1">37</text>
<text x="204.1" y="134.6">39</text>
<text x="213" y="132.1">38</text>
<text x="213" y="134.6">40</text>
<text x="113.4" y="143.5">9</text>
<text x="93.7" y="146" transform="rotate(-90 93.7 146)">14</text>
<text x="112.9" y="148.6">10</text>
<text x="124.6" y="146">8</text>
<text x="112.9" y="160">12</text>
<text x="93.7" y="165.8" transform="rotate(-90 93.7 165.8)">7</text>
<text x="112.9" y="165.1">13</text>
<text x="124.1" y="162.6">11</text>
</g>
<g font-size="1.8" fill="#000084">
<text x="61" y="59.6">~{RFSH}</text>
<text x="61" y="69.7">~{WAIT}</text>
<text x="61" y="67.2">~{BUSRQ}</text>
<text x="61" y="72.3">~{BUSAK}</text>
<text x="218.4" y="91.3">~{RESIN}</text>
<text x="218.4" y="106.6">~{MEMR}</text>
<text x="218.4" y="109.1">~{MEMW}</text>
</g>
<text font-size="1.8" fill="#009600" x="92.7" y="111.7">~{IORQ}</text>
</svg>
